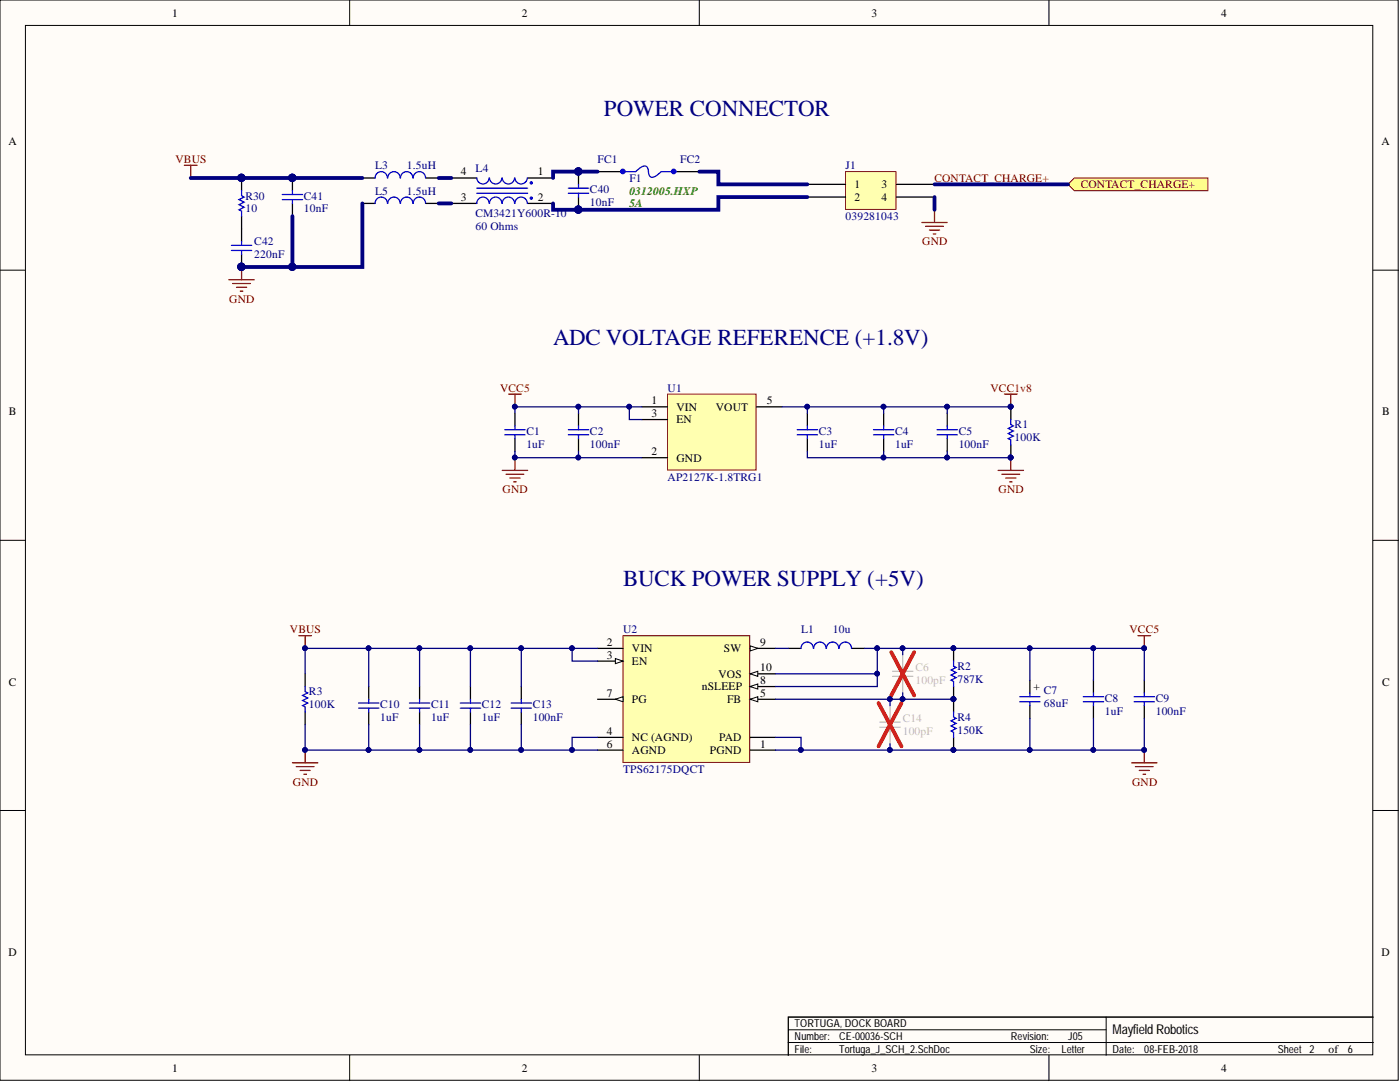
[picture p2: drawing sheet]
<svg xmlns="http://www.w3.org/2000/svg" width="279mm" height="216mm" viewBox="0 0 279 216" stroke-linecap="round" stroke-linejoin="round" font-family="sans-serif">
<g fill="#fffcf8" stroke="#000" stroke-width=".2">
<path d="M0 0h279v215.6h-279z"/>
<path d="M5.1 5.1h268.9v205.4h-268.9z"/>
</g>
<g fill="none" stroke="#000" stroke-width=".2">
<path d="M69.8 0v5.1M139.6 0v5.1M209.3 0v5.1M0 53.9h5.1M274 53.9h5.1M0 107.8h5.1M274 107.8h5.1M0 161.7h5.1M274 161.7h5.1M69.8 210.6v5M139.6 210.6v5M157.3 208h116.7"/>
<path d="M157.3 205.5h63.5M209.3 210.6v5M220.8 202.9v7.7M274 202.9h-116.7v7.7"/>
</g>
<path d="M124.3 126.8h25.3v25.3h-25.3z" fill="#ffffb0" stroke="#800000" stroke-width=".2"/>
<path d="M119.3 129.4h5M119.3 131.9h5M149.7 149.7h5.1" fill="none" stroke="#000" stroke-width=".25"/>
<path d="M122.8 131.4l1.5 .5-1.5 .5z" fill="#fffcf8"/>
<path d="M122.8 131.4l1.5 .5-1.5 .5z" fill="none" stroke="#000" stroke-width=".2"/>
<path d="M149.7 139.5h5.1M119.3 147.1h5" fill="none" stroke="#000" stroke-width=".25"/>
<path d="M149.7 139.5l1.5-.5v1z" fill="#fffcf8"/>
<path d="M149.7 139.5l1.5-.5v1z" fill="none" stroke="#000" stroke-width=".2"/>
<path d="M119.3 139.5h5M119.3 149.7h5" fill="none" stroke="#000" stroke-width=".25"/>
<path d="M122.8 139.5l1.5-.5v1z" fill="#fffcf8"/>
<path d="M122.8 139.5l1.5-.5v1z" fill="none" stroke="#000" stroke-width=".2"/>
<path d="M149.7 137h5.1" fill="none" stroke="#000" stroke-width=".25"/>
<path d="M149.7 137l1.5-.5v1z" fill="#fffcf8"/>
<path d="M149.7 137l1.5-.5v1z" fill="none" stroke="#000" stroke-width=".2"/>
<path d="M149.7 129.4h5.1" fill="none" stroke="#000" stroke-width=".25"/>
<path d="M149.7 128.9l1.5 .5-1.5 .5z" fill="#fffcf8"/>
<path d="M149.7 128.9l1.5 .5-1.5 .5z" fill="none" stroke="#000" stroke-width=".2"/>
<path d="M149.7 134.5h5.1" fill="none" stroke="#000" stroke-width=".25"/>
<path d="M149.7 134.5l1.5-.6v1.1z" fill="#fffcf8"/>
<path d="M149.7 134.5l1.5-.6v1.1z" fill="none" stroke="#000" stroke-width=".2"/>
<g fill="none" stroke="#000" stroke-width=".25">
<path d="M73.6 137v2.5M83.7 137v2.5M93.9 137v2.5M104 137v2.5M157.3 129.4h2.6M170 129.4h2.5M190.3 129.4v2.5M190.3 137v5.1M205.5 135.7v2.6M218.2 135.7v2.6M228.4 135.7v2.6M73.6 142.1v2.5"/>
<path d="M83.7 142.1v2.5M93.9 142.1v2.5M104 142.1v2.5M149.7 147.1h5.1M190.3 147.1v2.6M205.5 140.8v2.5M218.2 140.8v2.5M228.4 140.8v2.5"/>
</g>
<g fill="none" stroke="#800000" stroke-width=".25">
<path d="M59.6 126.8h2.6M60.9 126.8v2.6M227.1 126.8h2.5M228.4 126.8v2.6M58.4 152.2h5M59.1 153h3.6M59.9 153.7h2M60.6 154.5h.6M60.9 149.7v2.5M225.8 152.2h5.1M226.6 153h3.5M227.4 153.7h2"/>
<path d="M228.1 154.5h.5M228.4 149.7v2.5"/>
</g>
<g fill="#000080" stroke="#000080" stroke-width=".2">
<circle cx="60.9" cy="149.6" r=".47"/>
<circle cx="228.3" cy="149.6" r=".47"/>
<circle cx="190.3" cy="139.5" r=".47"/>
<circle cx="190.3" cy="129.3" r=".47"/>
<circle cx="190.3" cy="149.6" r=".47"/>
<circle cx="60.9" cy="129.3" r=".47"/>
<circle cx="228.3" cy="129.3" r=".47"/>
</g>
<g fill="none" stroke="#00f" stroke-width=".25">
<path d="M73.6 139.5v.8M83.7 139.5v.8M93.9 139.5v.8M104 139.5v.8M162.3 129.4a1.23 1.23 0 0 0-1.2-1.3 1.23 1.23 0 0 0-1.2 1.3M164.9 129.4a1.23 1.23 0 0 0-1.3-1.3 1.23 1.23 0 0 0-1.2 1.3M167.4 129.4a1.23 1.23 0 0 0-1.2-1.3 1.23 1.23 0 0 0-1.3 1.3M169.9 129.4a1.23 1.23 0 0 0-1.2-1.3 1.23 1.23 0 0 0-1.2 1.3M190.3 131.9v1l.5 .3-1 .5 1 .5-1 .5 1 .5-1 .5 .5 .3v1M203.5 139h4.1M205.5 138.3v.7M216.2 139h4"/>
<path d="M218.2 138.3v.7M226.3 139h4.1M228.4 138.3v.7M71.6 140.3h4M71.6 141.3h4M73.6 141.3v.8M81.7 140.3h4.1M81.7 141.3h4.1M83.7 141.3v.8M91.9 140.3h4M91.9 141.3h4M93.9 141.3v.8"/>
<path d="M102 140.3h4.1M102 141.3h4.1M104 141.3v.8M190.3 142.1v1l.5 .2-1 .5 1 .5-1 .6 1 .5-1 .5 .5 .2v1M203.5 140h4.1M205.5 140v.8M216.2 140h4M218.2 140v.8M226.3 140h4.1M228.4 140v.8"/>
</g>
<path d="M178.1 133.9h4.1M178.1 135h4.1M180.2 130.6v3.3M180.2 135v3.3M175.6 144.1h4.1M175.6 145.1h4.1M177.6 140.8v3.3M177.6 145.1v3.3" fill="none" stroke="#bfbebc" stroke-width=".25"/>
<path d="M177.9 130.1l4.5 8.7M182.4 130.1l-4.5 8.7M175.3 140.3l4.6 8.6M179.9 140.3l-4.6 8.6" fill="none" stroke="#f00" stroke-width=".76"/>
<path d="M133.2 78.6h17.7v15.2h-17.7z" fill="#ffffb0" stroke="#800000" stroke-width=".2"/>
<g fill="none" stroke="#000" stroke-width=".25">
<path d="M119.3 34.2h5M134.5 34.2h5.1M102.8 82.4v2.6M102.8 87.5v2.6M115.5 82.4v2.6M115.5 87.5v2.6M128.1 81.2h5.1M128.1 91.3h5.1M128.1 83.7h5.1M151 81.2h5.1M161.1 82.4v2.6M161.1 87.5v2.6"/>
<path d="M176.4 82.4v2.6M176.4 87.5v2.6M189 82.4v2.6M189 87.5v2.6M201.7 81.2v2.5M201.7 88.8v2.5"/>
</g>
<g fill="none" stroke="#00f" stroke-width=".25">
<path d="M124.3 34.2h2.6l1-.8a.95 .95 0 0 1 1.1-.1 .95 .95 0 0 1 .4 1.1 .86 .86 0 0 0 .5 .9 .86 .86 0 0 0 1-.2l1-.9h2.6M100.7 85.7h4.1M100.7 86.8h4.1M102.8 85v.7M102.8 86.8v.7M113.4 85.7h4.1M113.4 86.8h4.1M115.5 85v.7M115.5 86.8v.7M159.1 85.7h4.1M159.1 86.8h4.1M161.1 85v.7"/>
<path d="M161.1 86.8v.7M174.3 85.7h4.1M174.3 86.8h4.1M176.4 85v.7M176.4 86.8v.7M187 85.7h4.1M187 86.8h4.1M189 85v.7M189 86.8v.7M201.7 83.7v1l.5 .3-1 .5 1 .5-1 .5 1 .5-1 .5 .5 .3v1"/>
</g>
<g fill="none" stroke="#800000" stroke-width=".25">
<path d="M36.8 33h2.5M38.1 33v2.5M45.7 55.8h5M46.4 56.6h3.6M47.2 57.3h2M48 58.1h.5M48.2 53.3v2.5M184 44.4h5M184.7 45.2h3.6M185.5 45.9h2M186.2 46.7h.6M186.5 41.9v2.5"/>
<path d="M101.5 78.6h2.5M102.8 78.6v2.6M200.5 78.6h2.5M201.7 78.6v2.6M100.2 93.9h5.1M101 94.6h3.5M101.8 95.4h2M102.5 96.1h.5M102.8 91.3v2.6M199.2 93.9h5.1M200 94.6h3.5M200.7 95.4h2"/>
<path d="M201.5 96.1h.5M201.7 91.3v2.6"/>
</g>
<g fill="#000080" stroke="#000080" stroke-width=".2">
<circle cx="102.7" cy="91.3" r=".47"/>
<circle cx="201.7" cy="91.3" r=".47"/>
<circle cx="201.7" cy="81.1" r=".47"/>
<circle cx="102.7" cy="81.1" r=".47"/>
<circle cx="48.2" cy="53.2" r=".72"/>
</g>
<g fill="#00f" stroke="#00f" stroke-width=".2">
<circle cx="134.4" cy="34.2" r=".47"/>
<circle cx="124.3" cy="34.2" r=".47"/>
</g>
<path d="M213.1 36.8l1.3-1.3h26.7v2.6h-26.7z" fill-rule="evenodd" fill="#ffff80" stroke="#800000" stroke-width=".2"/>
<g fill="none" stroke="#000" stroke-width=".25">
<path d="M48.2 35.5v2.6M58.4 35.5v2.6M72.3 35.5h2.6M85 35.5h2.5M90.1 35.5h5.1M105.3 35.5h5.1M115.5 34.2v2.6M115.5 39.3v2.6M48.2 43.1v5.1M48.2 50.7v2.6M58.4 40.6v2.5M72.3 40.6h2.6"/>
<path d="M85 40.6h2.5M90.1 40.6h5.1M105.3 40.6h5.1M60.9 134.5v2.5M60.9 142.1v2.5"/>
</g>
<g fill="none" stroke="#00f" stroke-width=".25">
<path d="M48.2 38.1v1l.5 .2-1 .5 1 .5-1 .5 1 .6-1 .5 .5 .2v1M56.3 38.8h4.1M56.3 39.8h4.1M58.4 38.1v.7M58.4 39.8v.8M77.3 35.5a1.23 1.23 0 0 0-1.2-1.3 1.23 1.23 0 0 0-1.2 1.3M79.9 35.5a1.23 1.23 0 0 0-1.3-1.3 1.23 1.23 0 0 0-1.2 1.3M82.4 35.5a1.23 1.23 0 0 0-1.2-1.3 1.23 1.23 0 0 0-1.3 1.3M84.9 35.5a1.23 1.23 0 0 0-1.2-1.3 1.23 1.23 0 0 0-1.2 1.3M95.2 37.5h10.1M95.2 38.6h10.1M97.6 35.5a1.23 1.23 0 0 1-1.2 1.2 1.23 1.23 0 0 1-1.2-1.2"/>
<path d="M100.2 35.5a1.23 1.23 0 0 1-1.3 1.2 1.23 1.23 0 0 1-1.2-1.2M102.7 35.5a1.23 1.23 0 0 1-1.2 1.2 1.23 1.23 0 0 1-1.3-1.2M105.2 35.5a1.23 1.23 0 0 1-1.2 1.2 1.23 1.23 0 0 1-1.2-1.2M113.4 37.5h4.1M113.4 38.6h4.1M115.5 36.8v.7M115.5 38.6v.7M46.2 49h4M46.2 50h4M48.2 48.2v.8M48.2 50v.7M77.3 40.6a1.23 1.23 0 0 0-1.2-1.3 1.23 1.23 0 0 0-1.2 1.3"/>
<path d="M79.9 40.6a1.23 1.23 0 0 0-1.3-1.3 1.23 1.23 0 0 0-1.2 1.3M82.4 40.6a1.23 1.23 0 0 0-1.2-1.3 1.23 1.23 0 0 0-1.3 1.3M84.9 40.6a1.23 1.23 0 0 0-1.2-1.3 1.23 1.23 0 0 0-1.2 1.3M97.6 40.6a1.23 1.23 0 0 0-1.2-1.3 1.23 1.23 0 0 0-1.2 1.3M100.2 40.6a1.23 1.23 0 0 0-1.3-1.3 1.23 1.23 0 0 0-1.2 1.3M102.7 40.6a1.23 1.23 0 0 0-1.2-1.3 1.23 1.23 0 0 0-1.3 1.3M105.2 40.6a1.23 1.23 0 0 0-1.2-1.3 1.23 1.23 0 0 0-1.2 1.3M60.9 137v1l.5 .3-1 .5 1 .5-1 .5 1 .5-1 .5 .5 .2v1.1"/>
<circle cx="106" cy="39.5" r=".22"/>
<circle cx="106" cy="36.5" r=".22"/>
</g>
<g fill="#000080" stroke="#000080" stroke-width=".2">
<circle cx="115.4" cy="41.8" r=".72"/>
<circle cx="115.4" cy="34.2" r=".72"/>
<circle cx="58.3" cy="35.5" r=".72"/>
<circle cx="48.2" cy="35.5" r=".72"/>
<circle cx="48.2" cy="53.2" r=".72"/>
</g>
<path d="M168.7 34.2h10.1v7.6h-10.1z" fill="#ffffb0" stroke="#800000" stroke-width=".2"/>
<path d="M161.1 36.8h7.6M161.1 39.3h7.6M178.9 36.8h7.6M178.9 39.3h7.6" fill="none" stroke="#000" stroke-width=".25"/>
<g fill="none" stroke="#000080" stroke-width=".25">
<path d="M102.8 90.1v1.2h25.3M115.5 81.2v1.2M115.5 90.1v1.2M125.6 81.2h-22.8v1.2M128.1 81.2h-2.5v2.5h2.5M156.1 81.2h32.9v1.2M161.1 90.1v1.2h27.9v-1.2M161.1 81.2v1.2M176.4 81.2v1.2M176.4 90.1v1.2M189 91.3h12.7M189 81.2h12.7"/>
<path d="M73.6 129.4h-12.7v5.1M83.7 129.4v7.6M93.9 129.4v7.6M104 129.4v7.6M114.2 129.4v2.5h5.1M119.3 129.4h-45.7v7.6M154.8 139.5h35.5M154.8 129.4h2.5M172.5 129.4h2.6v5.1h-20.3M175.1 134.5v2.5h-20.3M175.1 129.4h53.3v6.3M177.6 139.5v1.3"/>
<path d="M180.2 129.4v1.2M180.2 138.3v1.2M205.5 129.4v6.3M218.2 129.4v6.3M60.9 144.6v5.1h12.7M73.6 144.6v5.1h40.6M83.7 144.6v5.1M93.9 144.6v5.1M104 144.6v5.1M119.3 147.1h-5.1v2.6h5.1M154.8 147.1h5.1v2.6M177.6 148.4v1.3"/>
<path d="M205.5 143.3v6.4M218.2 143.3v6.4M228.4 143.3v6.4h-73.6"/>
</g>
<g fill="#000080" stroke="#000080" stroke-width=".2">
<circle cx="175" cy="134.4" r=".47"/>
<circle cx="175" cy="129.3" r=".47"/>
<circle cx="114.1" cy="129.3" r=".47"/>
<circle cx="159.8" cy="149.6" r=".47"/>
<circle cx="218.2" cy="129.3" r=".47"/>
<circle cx="205.5" cy="129.3" r=".47"/>
<circle cx="218.2" cy="149.6" r=".47"/>
<circle cx="205.5" cy="149.6" r=".47"/>
<circle cx="180.1" cy="129.3" r=".47"/>
<circle cx="180.1" cy="139.5" r=".47"/>
<circle cx="177.6" cy="139.5" r=".47"/>
<circle cx="177.6" cy="149.6" r=".47"/>
<circle cx="104" cy="129.3" r=".47"/>
<circle cx="93.8" cy="129.3" r=".47"/>
<circle cx="83.7" cy="129.3" r=".47"/>
<circle cx="114.1" cy="149.6" r=".47"/>
<circle cx="104" cy="149.6" r=".47"/>
<circle cx="93.8" cy="149.6" r=".47"/>
<circle cx="83.7" cy="149.6" r=".47"/>
<circle cx="125.6" cy="81.1" r=".47"/>
<circle cx="115.4" cy="81.1" r=".47"/>
<circle cx="102.7" cy="81.1" r=".47"/>
<circle cx="102.7" cy="91.3" r=".47"/>
<circle cx="115.4" cy="91.3" r=".47"/>
<circle cx="176.3" cy="81.1" r=".47"/>
<circle cx="161.1" cy="81.1" r=".47"/>
<circle cx="189" cy="81.1" r=".47"/>
<circle cx="176.3" cy="91.3" r=".47"/>
<circle cx="189" cy="91.3" r=".47"/>
<circle cx="201.7" cy="91.3" r=".47"/>
<circle cx="201.7" cy="81.1" r=".47"/>
<circle cx="60.9" cy="129.3" r=".47"/>
<circle cx="73.5" cy="129.3" r=".47"/>
<circle cx="60.9" cy="149.6" r=".47"/>
<circle cx="73.5" cy="149.6" r=".47"/>
<circle cx="58.3" cy="53.2" r=".72"/>
<circle cx="48.2" cy="53.2" r=".72"/>
<circle cx="48.2" cy="35.5" r=".72"/>
<circle cx="58.3" cy="35.5" r=".72"/>
<circle cx="115.4" cy="34.2" r=".72"/>
<circle cx="115.4" cy="41.8" r=".72"/>
<circle cx="228.3" cy="149.6" r=".47"/>
<circle cx="190.3" cy="149.6" r=".47"/>
<circle cx="190.3" cy="139.5" r=".47"/>
<circle cx="190.3" cy="129.3" r=".47"/>
<circle cx="228.3" cy="129.3" r=".47"/>
</g>
<path d="M38.1 35.5h34.2M87.5 35.5h2.6M119.3 34.2h-8.9v1.3M139.6 34.2h3.8v2.6h17.7M161.1 39.3h-17.7v2.6h-33v-1.3M186.5 39.3v2.6M186.5 36.8h26.6M58.4 43.1v10.2M72.3 40.6v12.7h-24.1M87.5 40.6h2.6" fill="none" stroke="#000080" stroke-width=".76"/>
<g font-size="4.6" fill="#000080">
<text x="120.5" y="23.1">POWER CONNECTOR</text>
<text x="110.4" y="68.7">ADC VOLTAGE REFERENCE (+1.8V)</text>
<text x="124.3" y="116.9">BUCK POWER SUPPLY (+5V)</text>
</g>
<text font-size="2.7" x="222" y="206.4">MayfieldRobotics</text>
<g font-size="2.3">
<text x="34.3" y="3.3">1</text>
<text x="104.1" y="3.3">2</text>
<text x="173.9" y="3.3">3</text>
<text x="243.7" y="3.3">4</text>
<text x="1.7" y="29">A</text>
<text x="275.7" y="29">A</text>
<text x="91.9" y="35">4</text>
<text x="107.3" y="35">1</text>
<text x="91.9" y="40.1">3</text>
<text x="107.3" y="40.1">2</text>
<text x="170.5" y="37.5">1</text>
<text x="170.5" y="40.1">2</text>
<text x="175.9" y="37.5">3</text>
<text x="175.9" y="40.1">4</text>
<text x="1.8" y="82.9">B</text>
<text x="130" y="80.7">1</text>
<text x="130" y="83.2">3</text>
<text x="135" y="81.9">VIN</text>
<text x="142.9" y="81.9">VOUT</text>
<text x="153" y="80.7">5</text>
<text x="275.8" y="82.9">B</text>
<text x="135" y="84.5">EN</text>
<text x="130" y="90.8">2</text>
<text x="135" y="92.1">GND</text>
<text x="121.1" y="128.9">2</text>
<text x="121.1" y="131.4">3</text>
<text x="126.1" y="130.1">VIN</text>
<text x="144.5" y="130.1">SW</text>
<text x="151.7" y="128.9">9</text>
<text x="1.8" y="136.8">C</text>
<text x="126.1" y="132.7">EN</text>
<text x="140.1" y="137.8">nSLEEP</text>
<text x="143.4" y="135.2">VOS</text>
<text x="151.7" y="136.5">8</text>
<text x="151.7" y="133.9">10</text>
<text x="206.3" y="136.5" transform="rotate(90 206.3 136.5)">+</text>
<text x="275.8" y="136.8">C</text>
<text x="121.1" y="139">7</text>
<text x="126.1" y="140.3">PG</text>
<text x="145.1" y="140.3">FB</text>
<text x="151.7" y="139">5</text>
<text x="121.1" y="146.6">4</text>
<text x="121.1" y="149.2">6</text>
<text x="126.1" y="147.9">NC (AGND)</text>
<text x="143.5" y="147.9">PAD</text>
<text x="151.7" y="149.2">1</text>
<text x="126.1" y="150.4">AGND</text>
<text x="141.7" y="150.4">PGND</text>
<text x="1.7" y="190.7">D</text>
<text x="275.7" y="190.7">D</text>
<text x="34.3" y="213.9">1</text>
<text x="104.1" y="213.9">2</text>
<text x="173.9" y="213.9">3</text>
<text x="243.7" y="213.9">4</text>
<text x="265.2" y="210">of</text>
</g>
<g font-size="2.3" fill="#800000">
<text x="35" y="32.5">VBUS</text>
<text x="186.5" y="36.3">CONTACT_CHARGE+</text>
<text x="215.7" y="37.5">CONTACT_CHARGE+</text>
<text x="184" y="49">GND</text>
<text x="45.8" y="60.4">GND</text>
<text x="99.8" y="78.1">VCC5</text>
<text x="197.7" y="78.1">VCC1v8</text>
<text x="100.3" y="98.4">GND</text>
<text x="199.3" y="98.4">GND</text>
<text x="57.9" y="126.3">VBUS</text>
<text x="225.4" y="126.3">VCC5</text>
<text x="58.4" y="156.8">GND</text>
<text x="225.9" y="156.8">GND</text>
</g>
<g font-size="2.3" fill="#000080">
<text x="74.9" y="33.7">L3</text>
<text x="81.2" y="33.7">1.5uH</text>
<text x="94.9" y="34.2">L4</text>
<text x="119.3" y="32.5">FC1</text>
<text x="135.8" y="32.5">FC2</text>
<text x="168.7" y="33.7">J1</text>
<text x="49" y="39.8">R30</text>
<text x="60.6" y="39.8">C41</text>
<text x="74.9" y="38.8">L5</text>
<text x="81.2" y="38.8">1.5uH</text>
<text x="117.7" y="41.1">10nF</text>
<text x="117.7" y="38.6">C40</text>
<text x="125.6" y="36.3">F1</text>
<text x="49" y="42.4">10</text>
<text x="60.6" y="42.4">10nF</text>
<text x="94.9" y="45.9">60 Ohms</text>
<text x="94.9" y="43.4">CM3421Y600R-10</text>
<text x="168.7" y="43.9">039281043</text>
<text x="50.7" y="51.5">220nF</text>
<text x="50.7" y="49">C42</text>
<text x="133.2" y="78.1">U1</text>
<text x="105.1" y="89.3">1uF</text>
<text x="105.1" y="86.8">C1</text>
<text x="117.7" y="89.3">100nF</text>
<text x="117.7" y="86.8">C2</text>
<text x="163.4" y="89.3">1uF</text>
<text x="163.4" y="86.8">C3</text>
<text x="178.6" y="89.3">1uF</text>
<text x="178.6" y="86.8">C4</text>
<text x="191.3" y="89.3">100nF</text>
<text x="191.3" y="86.8">C5</text>
<text x="202.5" y="88">100K</text>
<text x="202.5" y="85.5">R1</text>
<text x="133.2" y="95.9">AP2127K-1.8TRG1</text>
<text x="124.3" y="126.3">U2</text>
<text x="159.9" y="126.3">L1</text>
<text x="166.2" y="126.3">10u</text>
<text x="191.1" y="136.2">787K</text>
<text x="191.1" y="133.7">R2</text>
<text x="61.7" y="141.3">100K</text>
<text x="61.7" y="138.8">R3</text>
<text x="75.9" y="143.8">1uF</text>
<text x="75.9" y="141.3">C10</text>
<text x="86" y="143.8">1uF</text>
<text x="86" y="141.3">C11</text>
<text x="96.2" y="143.8">1uF</text>
<text x="96.2" y="141.3">C12</text>
<text x="106.3" y="143.8">100nF</text>
<text x="106.3" y="141.3">C13</text>
<text x="191.1" y="143.8">R4</text>
<text x="208.3" y="141">68uF</text>
<text x="208.3" y="138.5">C7</text>
<text x="220.5" y="142.6">1uF</text>
<text x="220.5" y="140">C8</text>
<text x="230.7" y="142.6">100nF</text>
<text x="230.7" y="140">C9</text>
<text x="191.1" y="146.4">150K</text>
<text x="124.3" y="154.2">TPS62175DQCT</text>
</g>
<g font-size="2.3" fill="#008000">
<text x="125.6" y="38.8">0312005.HXP</text>
<text x="125.6" y="41.4">5A</text>
</g>
<g font-size="2.3" fill="#bfbebc">
<text x="182.7" y="136.5">100pF</text>
<text x="182.7" y="133.9">C6</text>
<text x="180.2" y="146.6">100pF</text>
<text x="180.2" y="144.1">C14</text>
</g>
<g font-size="2.2">
<text x="158.6" y="205">TORTUGA, DOCK BOARD</text>
<text x="158.6" y="207.5">Number:</text>
<text x="167.5" y="207.5">CE-00036-SCH</text>
<text x="201.7" y="207.5">Revision:</text>
<text x="213.1" y="207.5">J05</text>
<text x="158.6" y="210">File:</text>
<text x="167.5" y="210">Tortuga_J_SCH_2.SchDoc</text>
<text x="205.5" y="210">Size:</text>
<text x="211.9" y="210">Letter</text>
<text x="222" y="210">Date:</text>
<text x="228.4" y="210">08-FEB-2018</text>
<text x="255" y="210">Sheet 2</text>
<text x="269" y="210">6</text>
</g>
</svg>
